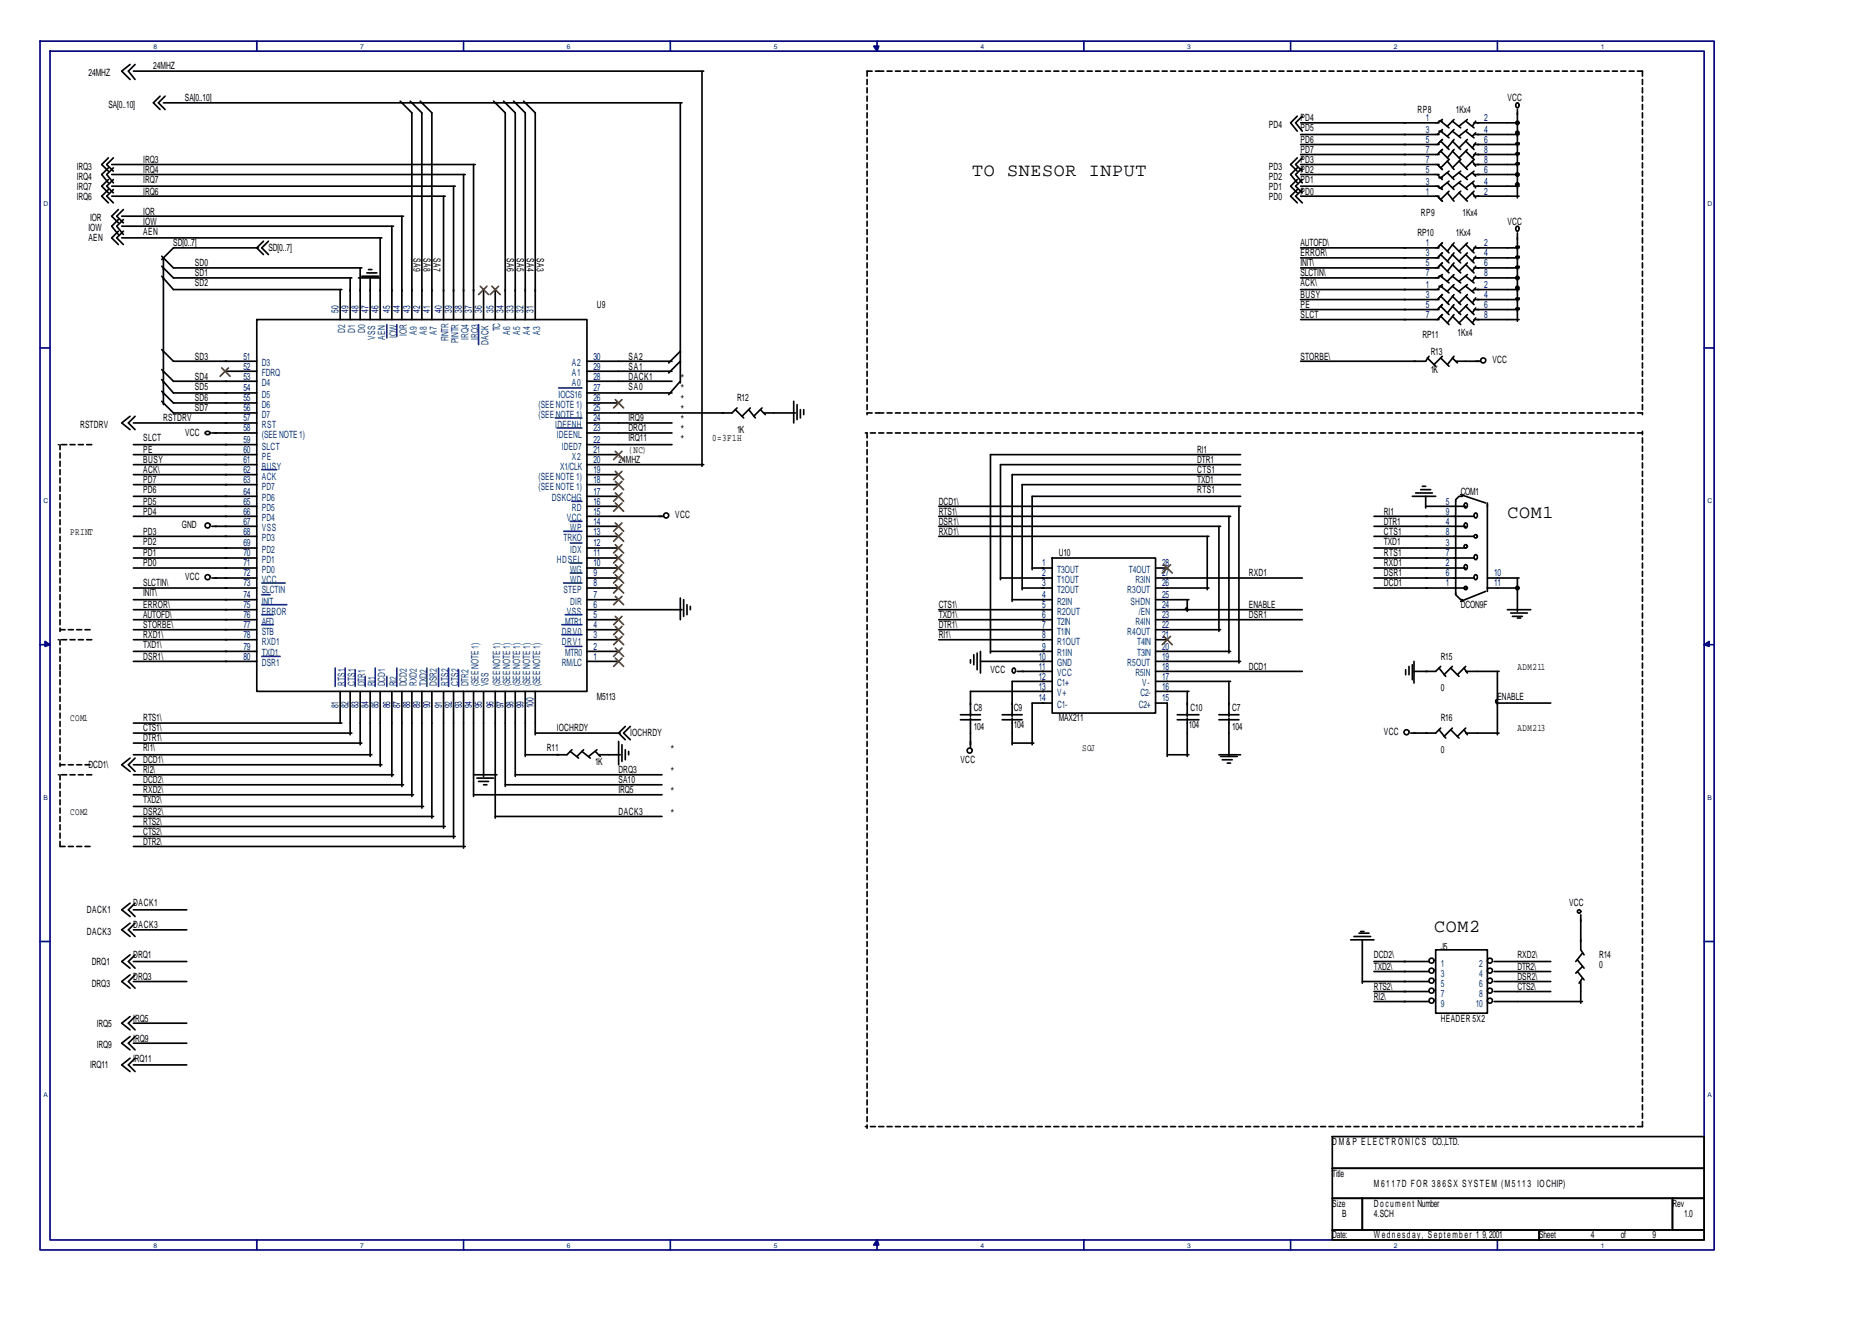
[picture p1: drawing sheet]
<svg xmlns="http://www.w3.org/2000/svg" width="297mm" height="210mm" viewBox="0 0 297 210" stroke-linecap="round" stroke-linejoin="round" font-family="sans-serif">
<g fill="none" stroke="#000080" stroke-width=".26">
<path d="M6.3 6.5h265.7v191.8h-265.7zM7.9 8.1h262.5v188.7h-262.5zM40.7 6.5v1.6M73.6 6.5v1.6M106.4 6.5v1.6M139.2 6.5v1.6M172 6.5v1.6M204.8 6.5v1.6M237.6 6.5v1.6M6.3 55.2h1.6M270.4 55.2h1.6M6.3 102.3h1.6"/>
<path d="M270.4 102.3h1.6M6.3 149.4h1.6M270.4 149.4h1.6M40.7 196.8v1.5M73.6 196.8v1.5M106.4 196.8v1.5M139.2 196.8v1.5M172 196.8v1.5M204.8 196.8v1.5M237.6 196.8v1.5"/>
</g>
<g fill="#000080" stroke="#000080" stroke-width=".26">
<path d="M138.6 7.3h.8l-.2 .8z" fill-rule="evenodd"/>
<path d="M139.2 196.8l.2 .8h-.8z" fill-rule="evenodd"/>
<path d="M7.1 101.8l.8 .5-.8 .3z" fill-rule="evenodd"/>
<path d="M270.4 102.3l.8-.5v.8z" fill-rule="evenodd"/>
</g>
<g fill="none" stroke="#000" stroke-width=".26" stroke-dasharray=".8 .5">
<path d="M137.6 11.3v54.5M137.6 11.3h1.8M260.6 11.3h-121.7M260.6 11.3v54.5M9.5 70.6v29.6M14.6 70.6h-5.3M137.6 65.5h1.8M137.6 68.7v110.3M260.6 65.5h-121.7M260.6 68.7h-123.3M9.5 99.9h5.3M9.5 106.5v15.1"/>
<path d="M9.5 101.5v5.3M14.6 101.5h-5.3M9.5 121.4h5.3M9.5 122.9v11.7M9.5 134.3h5.3M14.6 122.9h-5.3M260.6 178.8h-123.3M260.6 178.8v-110.4"/>
</g>
<g fill="none" stroke="#000" stroke-width=".26">
<path d="M20.6 10.2l-1.3 1.1 1.3 1.3M21.2 11.3h90.5M21.4 10.2l-1 1.1 1 1.3M25.4 15.3l-1.1 1 1.1 1.1M25.9 16.3h82.3M26.2 15.3l-1.1 1 1.1 1.1M63.5 16.1l1.9 1.8v32.8M65.1 16.1l1.8 1.8v32.8M66.7 16.1l1.8 1.8v32.8M78.3 16.1l1.9 1.8v32.8M79.9 16.1l1.9 1.8v32.8M81.5 16.1l1.8 1.8v32.8"/>
<path d="M83.1 16.1l1.8 1.8v32.8M107.9 16.3v44.5M111.4 11.3v62.7M205.8 18.4l-1 1.1 1 1.3M206.4 19.5h21.9M206.6 18.4l-1 1.1 1 1.3M228.3 19.2h.6M228.6 19.2l1.3 1.1M228.9 19l-.8 .5M230.5 19.2l1.3 1.1M230.7 19l-1 1M232.6 19.2l1.3 1.1"/>
<path d="M232.8 19l-1.3 1M233.9 19.5h7.1M234.2 19.2l-.6 .8M240.8 17.4v14M241 16.6a.26 .26 0 0 0-.4-.2 .46 .46 0 0 0 .2 .7h.1l.1-.4M17.2 25l-1.1 1.1 1.1 1.1M17.2 26.6l-1.1 1.1 1.1 1.3M17.2 30.1l-1.1 1 1.1 1.1M17.2 28.5l-1.1 1 1.1 1.1M17.7 31.1h52.9M17.7 29.5h54.5M17.7 27.7h56.1"/>
<path d="M17.7 26.1h57.7M18 25l-1.1 1.1 1.1 1.1M18 26.6l-1.1 1.1 1.1 1.3M18 30.1l-1.1 1 1.1 1.1M18 28.5l-1.1 1 1.1 1.1M18.8 36.7l-1.1 1 1.1 1.1M18.8 33.2l-1.1 1.1 1.1 1.1M18.8 34.8l-1.1 1.1 1.1 1.3M19.3 34.3h44.7M19.3 35.9h43.1M19.3 37.7h41.3M19.6 36.7l-1.1 1 1.1 1.1"/>
<path d="M19.6 33.2l-1.1 1.1 1.1 1.1M19.6 34.8l-1.1 1.1 1.1 1.3M41 39.3h-13.5l-1.8 1.9M41.8 38.3l-1.1 1 1.1 1.1M42.6 38.3l-1.1 1 1.1 1.1M60.3 37.7v13M62.2 35.9v14.8M63.8 34.3v16.4M70.4 31.1v19.6M72 29.5v21.2M73.6 27.7v23M75.1 26.1v24.6"/>
<path d="M205.8 30.1l-1 1 1 1.1M205.8 28.5l-1 1 1 1.1M205.8 26.6l-1 1.1 1 1.3M205.8 25l-1 1.1 1 1.1M206.4 21.3h21.9M206.4 22.9h21.9M206.4 24.5h21.9M206.4 31.1h21.9M206.4 29.5h21.9M206.4 27.7h21.9M206.4 26.1h21.9M206.4 39.3h21.9"/>
<path d="M206.6 30.1l-1 1 1 1.1M206.6 28.5l-1 1 1 1.1M206.6 26.6l-1 1.1 1 1.3M206.6 25l-1 1.1 1 1.1M228.1 31.1l.8 .8M228.1 26.1l.8 .8M228.1 29.5l.8 .6M228.1 27.7l.8 .8M228.3 20.8h.6M228.3 29.8h.6M228.3 28.2h.6M228.6 20.8l1.3 1.1"/>
<path d="M228.6 24l1.3 1.3-1.3 1.3M228.6 22.4l1.3 1.3M228.6 38.8l1.3 1.3M228.9 22.1l-.8 .8M228.9 23.7l-.8 .8M228.9 20.5l-.8 .8M228.9 38.5l-.8 .8M229.7 30.6l1 1.3M229.7 29l1 1.1M229.7 27.4l1 1.1M229.7 25.6l1 1.3M229.9 30.3l-1.3 1.4"/>
<path d="M229.9 28.8l-1.3 1M229.9 27.2l-1.3 1M230.5 20.8l1.3 1.1M230.5 22.4l1.3 1.3M230.5 24l1.3 1.3-1.3 1.3M230.5 38.8l1.3 1.3M230.7 20.5l-1 1.1M230.7 22.1l-1 1.4M230.7 23.7l-1 1.3M230.7 38.5l-1 1.4M231.5 30.6l1.3 1.3M231.5 29l1.3 1.1"/>
<path d="M231.5 27.4l1.3 1.1M231.5 25.6l1.3 1.3M231.8 30.3l-1.3 1.4M231.8 28.8l-1.3 1M231.8 27.2l-1.3 1M232.6 20.8l1.3 1.1M232.6 22.4l1.3 1.3M232.6 24l1.3 1.3-1.3 1.3M232.6 38.8l1.3 1.3M232.8 20.5l-1.3 1.1M232.8 22.1l-1.3 1.4M232.8 23.7l-1.3 1.3"/>
<path d="M232.8 38.5l-1.3 1.4M233.6 27.4l.6 .6M233.6 30.6l.6 .8M233.6 29l.6 .8M233.6 25.6l.6 .8M233.9 21.3h7.1M233.9 22.9h7.1M233.9 24.5h7.1M233.9 31.1h7.1M233.9 30.3l-1.3 1.4M233.9 29.5h7.1M233.9 28.8l-1.3 1"/>
<path d="M233.9 27.7h7.1M233.9 27.2l-1.3 1M233.9 26.1h7.1M233.9 39.3h7.1M234.2 21.1l-.6 .5M234.2 22.7l-.6 .8M234.2 24.3l-.6 .7M234.2 39.1l-.6 .8M240.8 37v14M241 36.2a.26 .26 0 0 0-.4-.3 .46 .46 0 0 0 .2 .8l.1-.1 .1-.3M25.7 42.2l1.8 1.9h28.3M25.7 55.5l1.8 1.8h13.2"/>
<path d="M25.7 43.8l1.8 2.1h26.7M25.7 58.6l1.8 1.9h13.2M25.7 40.7l1.8 1.8h29.9M25.9 40.9v23.3M35.7 58.9h5M40.7 50.7h52.4v59h-52.4zM54 45.9v4.8M55.6 44.1v6.6M56.9 44.1h3.4M57.1 42.5v8.2M57.4 43.8h2.7M58.2 43.3h1.6"/>
<path d="M58.5 42.8h.5M58.7 44.1v6.6M76.7 45.9v4.8M78.6 45.9v4.8M93.1 57.3h13.5M93.1 58.9h13.5M107.9 57.3l-1.8 1.9M107.9 55.7l-1.8 1.9M206.4 44.1h21.9M206.4 45.9h21.9M206.4 47.5h21.9M206.4 49.1h21.9"/>
<path d="M206.4 50.7h21.9M206.4 40.9h21.9M206.4 42.5h21.9M226.5 56.8l1.3 1.3M226.7 56.5l-.5 .8h-19.8M228.3 43.8h.6M228.3 45.4h.6M228.6 45.4l1.3 1.1M228.6 47l1.3 1.3M228.6 48.6l1.3 1.3M228.6 50.2l1.3 1.3M228.6 56.8l1.3 1.3"/>
<path d="M228.6 40.4l1.3 1.3M228.6 42l1.3 1.3M228.6 43.8l1.3 1.1M228.9 46.7l-.8 .8M228.9 48.3l-.8 .8M228.9 49.9l-.8 .8M228.9 45.2l-.8 .7M228.9 56.5l-1.4 1.4M228.9 40.1l-.8 .8M228.9 41.7l-.8 .8M228.9 43.6l-.8 .5M230.5 45.4l1.3 1.1"/>
<path d="M230.5 47l1.3 1.3M230.5 48.6l1.3 1.3M230.5 50.2l1.3 1.3M230.5 56.8l.7 .8M230.5 40.4l1.3 1.3M230.5 42l1.3 1.3M230.5 43.8l1.3 1.1M230.7 45.2l-1 1M230.7 46.7l-1 1.4M230.7 48.3l-1 1.4M230.7 49.9l-1 1.3M230.7 56.5l-1 1.4"/>
<path d="M230.7 40.1l-1 1.4M230.7 41.7l-1 1.3M230.7 43.6l-1 1M231 57.3h3.9M232.6 45.4l1.3 1.1M232.6 47l1.3 1.3M232.6 48.6l1.3 1.3M232.6 50.2l1.3 1.3M232.6 40.4l1.3 1.3M232.6 42l1.3 1.3M232.6 43.8l1.3 1.1M232.8 45.2l-1.3 1"/>
<path d="M232.8 46.7l-1.3 1.4M232.8 48.3l-1.3 1.4M232.8 49.9l-1.3 1.3M232.8 40.1l-1.3 1.4M232.8 41.7l-1.3 1.3M232.8 43.6l-1.3 1M233.9 44.1h7.1M233.9 45.9h7.1M233.9 47.5h7.1M233.9 49.1h7.1M233.9 50.7h7.1M233.9 40.9h7.1"/>
<path d="M233.9 42.5h7.1M234.2 45.7l-.6 .5M234.2 47.3l-.6 .8M234.2 48.9l-.6 .8M234.2 50.4l-.6 .8M234.2 40.7l-.6 .8M234.2 42.2l-.6 .8M234.2 43.8l-.6 .8M235.7 57.1a.4 .4 0 0 0-.5-.3 .4 .4 0 0 0-.1 .6 .4 .4 0 0 0 .6 0v-.2M20.6 66.1l-1.3 1 1.3 1.1M21.2 78.8h19.5M21.2 76.9h19.5"/>
<path d="M21.2 75.3h19.5M21.2 73.7h19.5M21.2 72.1h19.5M21.2 70.6h19.5M21.2 67.1h19.5M21.4 66.1l-1 1 1 1.1M25.7 63.7l1.8 1.8h13.2M25.7 62.1l1.8 1.8h13.2M25.7 60.2l1.8 2.2h13.2M32.6 68.6a.46 .46 0 0 1 .7 .1 .38 .38 0 0 1-.4 .3 .38 .38 0 0 1-.3-.4zM33.6 68.7h7.1M93.1 78.8h5.1"/>
<path d="M93.1 68.7h13.5M93.1 76.9h5.1M93.1 75.3h5.1M93.1 73.7h18.6M93.1 72.1h5.1M93.1 70.6h13.5M93.1 67.1h13.5M93.1 63.9h5.1M93.1 62.4h13.5M93.1 60.5h13.5M107.9 60.5l-1.8 2.1M116.7 65l1.3 1.3"/>
<path d="M116.9 64.7l-.7 .8h-23.1M118.8 65l1.1 1.3M119.1 64.7l-1.4 1.4M120.6 65l.8 .8M120.9 64.7l-1.3 1.4M121.2 65.5h5M125.9 63.7v3.4M126.5 64.2v2.4M127 65v1.3M127.5 65v.8M196.8 78.8h-33v11.6M196.8 76.9h-34.6v16.7"/>
<path d="M196.8 75.3h-36.2v20.1M196.8 73.7h-38.1v18.3M196.8 72.1h-39.6v31.5M224.1 78.8h3.7M224.6 78.2h2.7M225.4 77.7h1.6M225.7 77.2h.5M226.2 78.8v1.8M231.8 78.5l3.9 1.3M232 78.8h-.5l-.5 .5v15.1M236 79.8v.5M21.2 96.7h19.5"/>
<path d="M21.2 81.9h19.5M21.2 90.1h19.5M21.2 93.3h19.5M21.2 95.2h19.5M21.2 98.3h19.5M21.2 99.9h19.5M21.2 88.5h19.5M21.2 87h19.5M21.2 85.1h19.5M21.2 80.3h19.5M33.3 91.5a.4 .4 0 0 0-.5-.3 .4 .4 0 0 0-.1 .6 .4 .4 0 0 0 .6 0v-.2M33.3 83.3a.4 .4 0 0 0-.5-.3 .4 .4 0 0 0-.1 .6 .4 .4 0 0 0 .6 0v-.2"/>
<path d="M33.6 91.7h7.1M33.6 83.5h7.1M93.1 96.7h15.1M93.1 91.7h5.1M93.1 83.5h5.1M93.1 81.9h12.2M93.1 90.1h5.1M93.1 93.3h5.1M93.1 95.2h5.1M93.1 98.3h5.1M93.1 99.9h5.1M93.1 88.5h5.1"/>
<path d="M93.1 87h5.1M93.1 85.1h5.1M93.1 80.3h5.1M106.1 81.7a.4 .4 0 0 0-.6-.3 .4 .4 0 0 0-.1 .6 .4 .4 0 0 0 .6 0l.1-.2M107.9 94.9v3.4M108.5 95.2v2.6M109 96v1.5M109.5 96.2v.5M149 96.7h18M149 83.5h44.7M149 81.9h46.3M149 98.3h18"/>
<path d="M149 99.9h18M149 85.1h42.8M149 80.3h47.8M158.7 91.7h8.3M160.6 95.2h6.4M162.2 93.3h4.8M163.8 90.1h3.2M167 88.5h16.4v24.7h-16.4zM183.4 96.7h23.2M183.4 91.7h23.2M183.4 90.1h1.8M183.4 93.3h8.4"/>
<path d="M183.4 95.2h5.2M183.4 98.3h23.2M183.4 99.9h10.3M188.4 95.2v1.8M191.6 85.1v8.5M193.4 83.5v16.7M195 81.9v21.7M196.6 80.3v24.9M218 91.7h15.9M218 83.5h14.6M218 81.9h15.9M218 90.1h14.6"/>
<path d="M218 93.3h14.6M218 88.5h15.9M218 87h14.6M218 85.1h15.9M226.2 80.3h6.4M231 94.1v.3l.8 .8h.2M232.8 80.1a.26 .26 0 0 0-.4-.2 .46 .46 0 0 0 .2 .7h.1l.1-.4M232.8 83.3a.26 .26 0 0 0-.4-.3 .46 .46 0 0 0 .2 .8l.1-.1 .1-.3M232.8 89.9a.26 .26 0 0 0-.4-.2 .46 .46 0 0 0 .2 .7l.1-.1 .1-.3M234.4 91.5a.26 .26 0 0 0-.4-.3 .46 .46 0 0 0 .2 .8l.1-.1 .1-.3M234.4 88.3a.26 .26 0 0 0-.4-.2 .46 .46 0 0 0 .2 .7h.1l.1-.4M234.4 81.7a.26 .26 0 0 0-.4-.2 .46 .46 0 0 0 .2 .7l.1-.1 .1-.3"/>
<path d="M235.7 93.8l-3.9 1.6M236 93.3v.5M236 91.7h5M236 93.3h5M236 80.1v13.2M239.2 96.7h3.7M239.7 97.3h2.7M240 97.8h1.6M240.8 98.1h.5M240.8 91.7v5.3M21.2 119.8h37.8M21.2 116.3h34.6"/>
<path d="M21.2 101.5h19.5M21.2 103.4h19.5M21.2 105h19.5M21.2 114.7h33M21.2 117.9h36.2M54 109.7v5M55.6 109.7v6.9M57.1 109.7v8.5M58.7 109.7v10.3M60.3 109.7v11.9M62.2 109.7v13.5M63.8 109.7v15.1"/>
<path d="M65.4 109.7v16.7M66.9 109.7v18.5M68.5 109.7v20.1M70.4 109.7v21.7M72 109.7v23.3M73.6 109.7v24.9M75.1 109.7v16.7M76.7 109.7v13.5M78.6 109.7v20.1M80.2 109.7v15.1M81.8 109.7v13.5M83.3 109.7v10.3"/>
<path d="M84.9 116.3h13.5M84.9 109.7v6.9M90.5 119.2l1.3 1.1M90.8 119l-.8 .8h-6.7M92.3 119.2l1.4 1.1M92.6 119l-1.1 1M93.1 101.5h5.1M93.1 103.4h5.1M93.1 105h5.1M94.5 119.2l.7 .8M94.7 119l-1.3 1M95 119.8h3.4"/>
<path d="M98.2 117.7v3.7M98.7 118.2v2.6M99.2 115.3l-1 1 1 1.1M99.2 119v1.6M99.7 119.2v.6M100 115.3l-1 1 1 1.1M149 101.5h18M152.4 114.2h3.2M152.4 113.4h3.2M154 104.7v.5M154 113.9v4.8M154.3 119a.4 .4 0 0 0-.6-.3 .4 .4 0 0 0-.1 .7 .4 .4 0 0 0 .6-.1l.1-.2"/>
<path d="M154.5 103.9v1.6M155 103.6v2.7M155.6 103.4v3.4M155.6 105h11.4M157.2 103.4h9.8M159 114.2h3.2M159 113.4h3.2M160.6 113.9v4.3M160.6 117.9h3.4M161.1 106.3a.26 .26 0 0 0-.4-.2 .46 .46 0 0 0 .2 .7l.1-.1 .1-.3M161.4 106.5h5.6M167 109.7h-13v4"/>
<path d="M167 108.1h-6.4v5.6M167 111.6h-3.2v6.6M183.4 106.5h23.2M183.4 101.5h1.8M183.4 103.4h11.9M183.4 105h13.4M183.4 108.1h11.9M183.4 109.7h5.2M183.4 111.6h1.8v8.4M185.2 119.8h3.4M186.8 114.2h3.4M186.8 113.4h3.4"/>
<path d="M188.4 109.7v4M188.4 113.9v6.1M193.4 119.8h3.4M193.4 114.2h3.2M193.4 113.4h3.2M195 108.1v5.6M195 113.9v6.1M223 106.3v.8M223.6 116.1a.4 .4 0 0 0-.6-.3 .4 .4 0 0 0-.1 .6 .4 .4 0 0 0 .6 0l.1-.2M223.6 105.7v1.4M224.1 105.5v2.4M224.4 105v3.4"/>
<path d="M228.3 106l1.1 1.3M228.3 115.8l1.1 1.3M228.6 105.7l-.8 .8h-3.4M228.6 115.5l-.8 .8h-4M230.2 106l1.3 1.3M230.2 115.8l1.3 1.3M230.5 105.7l-1.4 1.4M230.5 115.5l-1.4 1.4M232.3 106l.5 .8M232.3 115.8l.5 .8M232.6 106.5h5.3M232.6 116.3h5.3"/>
<path d="M232.6 105.7l-1.4 1.4M232.6 115.5l-1.4 1.4M237.6 111.6h8.5M237.6 106.5v10.1M20.6 120.3l-1.3 1.1 1.3 1M21.2 122.9h41.2M21.2 124.5h42.8M21.2 121.4h39.4M21.2 126.1h44.4M21.2 128h46M21.2 129.6h47.6M21.2 131.1h49.4"/>
<path d="M21.2 132.7h51M21.2 134.3h52.6M21.4 120.3l-1 1.1 1 1M75.1 122.9h3.7M75.1 126.1h29.9M75.7 123.5h2.6M75.9 124h1.6M76.7 124.5h.6M78.6 129.6h26.4M80.2 124.5h24.8M81.8 122.9h23.2M193.7 120h2.6"/>
<path d="M193.9 120.6h1.6M194.7 121.1h.6M20.6 143.3l-1.3 1.1 1.3 1M20.6 146.5l-1.3 1 1.3 1.1M20.6 151.5l-1.3 1.1 1.3 1M20.6 154.7l-1.3 1.1 1.3 1M21.2 152.6h8.4M21.2 155.8h8.4M21.2 144.4h8.4M21.2 147.5h8.4M21.4 143.3l-1 1.1 1 1M21.4 146.5l-1 1 1 1.1"/>
<path d="M21.4 151.5l-1 1.1 1 1M21.4 154.7l-1 1.1 1 1M214.3 149.1h3.7M214.8 148.6h2.7M215.6 148.1h1.6M215.9 147.8h.5M216.2 155.8h10.5M216.2 149.1v6.9M218 152.6h8.7M218 154.2h8.7M218 157.3h8.7M218 158.9h8.7"/>
<path d="M227.5 152.3a.4 .4 0 0 0-.5-.2 .4 .4 0 0 0-.1 .6 .4 .4 0 0 0 .6-.1v-.2M227.5 153.9a.4 .4 0 0 0-.5-.2 .4 .4 0 0 0-.1 .6 .4 .4 0 0 0 .6-.1v-.2M227.5 155.5a.4 .4 0 0 0-.5-.3 .4 .4 0 0 0-.1 .7 .4 .4 0 0 0 .6-.1v-.2M227.5 157.1a.4 .4 0 0 0-.5-.3 .4 .4 0 0 0-.1 .7 .4 .4 0 0 0 .6-.1v-.2M227.5 158.7a.4 .4 0 0 0-.5-.3 .4 .4 0 0 0-.1 .6 .4 .4 0 0 0 .6 0v-.2M227.8 150.7h8.2v10.1h-8.2zM236.8 152.3a.4 .4 0 0 0-.6-.2 .4 .4 0 0 0-.1 .6 .4 .4 0 0 0 .6-.1l.1-.2M236.8 153.9a.4 .4 0 0 0-.6-.2 .4 .4 0 0 0-.1 .6 .4 .4 0 0 0 .6-.1l.1-.2M236.8 155.5a.4 .4 0 0 0-.6-.3 .4 .4 0 0 0-.1 .7 .4 .4 0 0 0 .6-.1l.1-.2M236.8 157.1a.4 .4 0 0 0-.6-.3 .4 .4 0 0 0-.1 .7 .4 .4 0 0 0 .6-.1l.1-.2M236.8 158.7a.4 .4 0 0 0-.6-.3 .4 .4 0 0 0-.1 .6 .4 .4 0 0 0 .6 0l.1-.2M237.1 152.6h9"/>
<path d="M237.1 154.2h9M237.1 155.8h9M237.1 157.3h9M237.1 158.9h14M250.3 152.3l1.1 1.3M250.3 154.2l1.1 1.3M250.8 145.2v5.5l.6 .8M250.8 155.8v3.4M251.1 151.3l-1.1 1.3M251.1 153.4l-1.1 1M251.1 155.2l-.5 .8M20.6 161.3l-1.3 1.1 1.3 1"/>
<path d="M20.6 164.5l-1.3 1 1.3 1.1M20.6 167.9l-1.3 1.1 1.3 1M21.2 162.4h8.4M21.2 165.5h8.4M21.2 169h8.4M21.4 161.3l-1 1.1 1 1M21.4 164.5l-1 1 1 1.1M21.4 167.9l-1 1.1 1 1M211.4 180.4h59v5h-59zM211.4 185.4h59v4.7h-59zM211.4 190.1h4.8v5.1h-4.8zM211.4 195.2h32.8v1.6h-32.8z"/>
<path d="M216.2 190.1h49.2v5.1h-49.2zM244.2 195.2h26.2v1.6h-26.2zM265.4 190.1h5v5.1h-5z"/>
<circle cx="232.6" cy="93.3" r=".26"/>
<circle cx="232.6" cy="86.7" r=".26"/>
<circle cx="234.2" cy="85.1" r=".26"/>
<circle cx="250.6" cy="144.6" r=".26"/>
</g>
<g fill="none" stroke="#804000" stroke-width=".26">
<path d="M35.2 58.4l1.3 1.3M36.2 58.4l-1.3 1.3M76.2 45.4l1.3 1.3M77.3 45.4l-1.4 1.3M78.1 45.4l1.3 1.3M79.1 45.4l-1.3 1.3M97.6 79.8l1.4 1.3M97.6 78.2l1.4 1.4M97.6 76.4l1.4 1.3M97.6 74.8l1.4 1.3M97.6 71.6l1.4 1.3M97.6 63.4l1.4 1.3"/>
<path d="M98.7 79.8l-1.3 1.3M98.7 78.2l-1.3 1.4M98.7 76.4l-1.3 1.3M98.7 74.8l-1.3 1.3M98.7 71.6l-1.3 1.3M98.7 63.4l-1.3 1.3M97.6 99.4l1.4 1.3M97.6 97.8l1.4 1.3M97.6 94.6l1.4 1.4M97.6 92.8l1.4 1.3M97.6 91.2l1.4 1.3M97.6 89.6l1.4 1.3"/>
<path d="M97.6 88l1.4 1.3M97.6 86.4l1.4 1.4M97.6 84.6l1.4 1.3M97.6 83l1.4 1.3M98.7 99.4l-1.3 1.3M98.7 97.8l-1.3 1.3M98.7 94.6l-1.3 1.4M98.7 92.8l-1.3 1.3M98.7 91.2l-1.3 1.3M98.7 89.6l-1.3 1.3M98.7 88l-1.3 1.3M98.7 86.4l-1.3 1.4"/>
<path d="M98.7 84.6l-1.3 1.3M98.7 83l-1.3 1.3M184.7 89.6l1.3 1.3M185.7 89.6l-1.3 1.3M97.6 104.4l1.4 1.3M97.6 102.8l1.4 1.4M97.6 101l1.4 1.3M98.7 104.4l-1.3 1.3M98.7 102.8l-1.3 1.4M98.7 101l-1.3 1.3M184.7 101l1.3 1.3M185.7 101l-1.3 1.3"/>
</g>
<g fill="none" stroke="#004080" stroke-width=".26">
<path d="M61.4 51.5v2.1M63 51.5v1.9M75.9 51.5v3.2M41.5 74.5h2.4M88.1 66.3h4.2M88.4 67.9h3.9M88.6 61.6h3.7M90.8 79.6h1.5M41.5 99.1h1.9M41.5 97.5h1.9M41.5 92.5h3.7M41.5 94.4h1.4"/>
<path d="M41.5 96h4M89.2 99.1h3.1M89.4 92.5h2.9M89.4 84.3h2.9M89.7 97.5h2.6M90.5 90.9h1.8M90.5 89.3h1.8M90.5 86.2h1.8M90.5 82.7h1.8M41.5 104.2h2.9M53.2 106v2.9M54.8 106v2.9"/>
<path d="M56.4 106.3v2.6M57.9 107.3v1.6M59.5 106v2.9M61.4 107.3v1.6M63 106v2.9M67.7 106v2.9M69.6 106v2.9M71.2 106v2.9M72.8 106.3v2.6M89.2 100.7h3.1M89.7 102.6h2.6"/>
</g>
<g fill="#000" stroke="#000" stroke-width=".26">
<path d="M240.6 22.7h.4v.1a.33 .33 0 0 1-.5 0zM240.6 24.3h.4v.1a.33 .33 0 0 1-.5 0zM240.6 25.9l.4-.1v.2a.33 .33 0 0 1-.5 0zM240.6 39.1h.4v.1a.33 .33 0 0 1-.5 0zM240.6 40.7h.4v.1a.33 .33 0 0 1-.5 0zM240.6 42.3l.4-.1v.2a.33 .33 0 0 1-.5 0zM240.6 47.3h.4v.1a.33 .33 0 0 1-.5 0zM240.6 48.9h.4v.1a.33 .33 0 0 1-.5 0zM188.2 96.5h.2l-.1 .2h-.1zM237.4 111.1l.1-.1a.33 .33 0 0 1 0 .6z"/>
<circle cx="240.8" cy="19.5" r=".26"/>
<circle cx="240.8" cy="27.7" r=".26"/>
<circle cx="240.8" cy="29.3" r=".26"/>
<circle cx="240.8" cy="21.1" r=".26"/>
<circle cx="240.8" cy="44.1" r=".26"/>
<circle cx="240.8" cy="45.7" r=".26"/>
<circle cx="240.8" cy="93.3" r=".26"/>
</g>
<g font-size="2.9">
<text x="154.3" y="28">TO SNESOR INPUT</text>
<text x="239.2" y="82.2">COM1</text>
<text x="227.5" y="147.8">COM2</text>
</g>
<g font-size="1.6">
<text x="24.3" y="11">24MHZ</text>
<text x="14" y="12.1">24MHZ</text>
<text x="17.2" y="17.1">SA[0..10]</text>
<text x="29.4" y="16.1">SA[0..10]</text>
<text x="224.9" y="17.9">RP8</text>
<text x="231" y="17.9">1Kx4</text>
<text x="239.2" y="16.1">VCC</text>
<text x="201.3" y="20.3">PD4</text>
<text x="206.4" y="19.2">PD4</text>
<text x="206.4" y="20.8">PD5</text>
<text x="206.4" y="22.7">PD6</text>
<text x="12.2" y="26.9">IRQ3</text>
<text x="12.2" y="28.5">IRQ4</text>
<text x="22.7" y="25.8">IRQ3</text>
<text x="22.7" y="27.4">IRQ4</text>
<text x="22.7" y="29">IRQ7</text>
<text x="201.3" y="28.5">PD2</text>
<text x="201.3" y="26.9">PD3</text>
<text x="206.4" y="24.3">PD7</text>
<text x="206.4" y="25.8">PD3</text>
<text x="206.4" y="27.4">PD2</text>
<text x="206.4" y="29">PD1</text>
<text x="12.2" y="31.7">IRQ6</text>
<text x="12.2" y="30.1">IRQ7</text>
<text x="14.3" y="35.1">IOR</text>
<text x="22.7" y="30.9">IRQ6</text>
<text x="22.7" y="34">IOR</text>
<text x="22.7" y="35.6">IOW</text>
<text x="201.3" y="31.7">PD0</text>
<text x="201.3" y="30.1">PD1</text>
<text x="206.4" y="30.9">PD0</text>
<text x="225.4" y="34.3">RP9</text>
<text x="232" y="34.3">1Kx4</text>
<text x="239.2" y="35.6">VCC</text>
<text x="14" y="38.3">AEN</text>
<text x="14" y="36.7">IOW</text>
<text x="22.7" y="37.2">AEN</text>
<text x="27.5" y="39.1">SD[0..7]</text>
<text x="42.6" y="39.9">SD[0..7]</text>
<text x="65.6" y="40.9" transform="rotate(90 65.6 40.9)">SA9</text>
<text x="67.2" y="40.9" transform="rotate(90 67.2 40.9)">SA8</text>
<text x="68.8" y="40.9" transform="rotate(90 68.8 40.9)">SA7</text>
<text x="80.4" y="40.9" transform="rotate(90 80.4 40.9)">SA6</text>
<text x="82" y="40.9" transform="rotate(90 82 40.9)">SA5</text>
<text x="83.6" y="40.9" transform="rotate(90 83.6 40.9)">SA4</text>
<text x="85.2" y="40.9" transform="rotate(90 85.2 40.9)">SA3</text>
<text x="206.4" y="39.1">AUTOFD\</text>
<text x="206.4" y="40.7">ERROR\</text>
<text x="224.9" y="37.5">RP10</text>
<text x="231" y="37.5">1Kx4</text>
<text x="30.9" y="42.2">SD0</text>
<text x="30.9" y="43.8">SD1</text>
<text x="30.9" y="45.4">SD2</text>
<text x="206.4" y="42.2">INIT\</text>
<text x="206.4" y="43.8">SLCTIN\</text>
<text x="206.4" y="45.4">ACK\</text>
<text x="206.4" y="47.3">BUSY</text>
<text x="94.7" y="48.9">U9</text>
<text x="206.4" y="48.9">PE</text>
<text x="206.4" y="50.4">SLCT</text>
<text x="225.7" y="53.6">RP11</text>
<text x="231.2" y="53.4">1Kx4</text>
<text x="30.9" y="57.1">SD3</text>
<text x="99.7" y="57.1">SA2</text>
<text x="99.7" y="58.6">SA1</text>
<text x="206.4" y="57.1">STORBE\</text>
<text x="227" y="56.3">R13</text>
<text x="227" y="59.2">1K</text>
<text x="236.8" y="57.6">VCC</text>
<text x="30.9" y="60.2">SD4</text>
<text x="30.9" y="61.8">SD5</text>
<text x="30.9" y="63.7">SD6</text>
<text x="30.9" y="65.3">SD7</text>
<text x="99.7" y="60.2">DACK1</text>
<text x="99.7" y="61.8">SA0</text>
<text x="107.9" y="63.7">*</text>
<text x="107.9" y="65.3">*</text>
<text x="107.9" y="61.8">*</text>
<text x="107.9" y="60.2">*</text>
<text x="116.9" y="63.7">R12</text>
<text x="12.7" y="67.9">RSTDRV</text>
<text x="22.7" y="70">SLCT</text>
<text x="22.7" y="71.9">PE</text>
<text x="25.9" y="66.9">RSTDRV</text>
<text x="29.4" y="69.2">VCC</text>
<text x="99.7" y="66.9">IRQ9</text>
<text x="99.7" y="68.4">DRQ1</text>
<text x="99.7" y="70">IRQ11</text>
<text x="99.7" y="71.9">(NC)</text>
<text x="107.9" y="66.9">*</text>
<text x="107.9" y="68.4">*</text>
<text x="107.9" y="70">*</text>
<text x="113" y="70">0=3F1H</text>
<text x="116.9" y="68.7">1K</text>
<text x="190" y="71.9">RI1</text>
<text x="22.7" y="75.1">ACK\</text>
<text x="22.7" y="76.6">PD7</text>
<text x="22.7" y="73.5">BUSY</text>
<text x="98.1" y="73.5">24MHZ</text>
<text x="190" y="73.5">DTR1</text>
<text x="190" y="75.1">CTS1</text>
<text x="190" y="76.6">TXD1</text>
<text x="22.7" y="78.2">PD6</text>
<text x="22.7" y="80.1">PD5</text>
<text x="22.7" y="81.7">PD4</text>
<text x="28.8" y="83.8">GND</text>
<text x="107.2" y="82.2">VCC</text>
<text x="149" y="80.1">DCD1\</text>
<text x="149" y="81.7">RTS1\</text>
<text x="149" y="83.3">DSR1\</text>
<text x="190" y="78.2">RTS1</text>
<text x="219.6" y="81.7">RI1</text>
<text x="219.6" y="83.3">DTR1</text>
<text x="231.8" y="78.5">COM1</text>
<text x="11.1" y="84.8">PRINT</text>
<text x="22.7" y="84.8">PD3</text>
<text x="22.7" y="86.4">PD2</text>
<text x="22.7" y="88.3">PD1</text>
<text x="22.7" y="89.9">PD0</text>
<text x="149" y="84.8">RXD1\</text>
<text x="168" y="88.3">U10</text>
<text x="219.6" y="84.8">CTS1</text>
<text x="219.6" y="86.4">TXD1</text>
<text x="219.6" y="88.3">RTS1</text>
<text x="219.6" y="89.9">RXD1</text>
<text x="22.7" y="93">SLCTIN\</text>
<text x="22.7" y="94.6">INIT\</text>
<text x="29.4" y="92">VCC</text>
<text x="198.2" y="91.5">RXD1</text>
<text x="219.6" y="91.5">DSR1</text>
<text x="219.6" y="93">DCD1</text>
<text x="22.7" y="96.5">ERROR\</text>
<text x="22.7" y="98.1">AUTOFD\</text>
<text x="22.7" y="99.7">STORBE\</text>
<text x="22.7" y="101.2">RXD1\</text>
<text x="149" y="96.5">CTS1\</text>
<text x="149" y="98.1">TXD1\</text>
<text x="149" y="99.7">DTR1\</text>
<text x="149" y="101.2">RI1\</text>
<text x="198.2" y="96.5">ENABLE</text>
<text x="198.2" y="98.1">DSR1</text>
<text x="231.8" y="96.5">DCON9F</text>
<text x="22.7" y="102.8">TXD1\</text>
<text x="22.7" y="104.7">DSR1\</text>
<text x="157.2" y="106.8">VCC</text>
<text x="198.2" y="106.3">DCD1</text>
<text x="228.6" y="104.7">R15</text>
<text x="240.8" y="106.3">ADM211</text>
<text x="94.7" y="111">M5113</text>
<text x="154.5" y="112.9">C8</text>
<text x="160.9" y="112.9">C9</text>
<text x="188.9" y="112.9">C10</text>
<text x="195.5" y="112.9">C7</text>
<text x="228.6" y="109.7">0</text>
<text x="237.6" y="111">ENABLE</text>
<text x="11.1" y="114.5">COM1</text>
<text x="22.7" y="114.5">RTS1\</text>
<text x="22.7" y="116.1">CTS1\</text>
<text x="22.7" y="117.7">DTR1\</text>
<text x="22.7" y="119.2">RI1\</text>
<text x="86.8" y="119.2">R11</text>
<text x="88.4" y="116.1">IOCHRDY</text>
<text x="100" y="116.9">IOCHRDY</text>
<text x="106.4" y="119.2">*</text>
<text x="154.5" y="115.8">104</text>
<text x="160.9" y="115.5">104</text>
<text x="168" y="114.5">MAX211</text>
<text x="171.7" y="119.2">SOJ</text>
<text x="188.6" y="115.5">104</text>
<text x="195.5" y="115.8">104</text>
<text x="219.6" y="116.6">VCC</text>
<text x="228.6" y="114.5">R16</text>
<text x="228.6" y="119.5">0</text>
<text x="240.8" y="116.1">ADM213</text>
<text x="14" y="121.9">DCD1\</text>
<text x="22.7" y="121.1">DCD1\</text>
<text x="22.7" y="122.7">RI2\</text>
<text x="22.7" y="124.3">DCD2\</text>
<text x="22.7" y="125.9">RXD2\</text>
<text x="94.5" y="121.4">1K</text>
<text x="98.1" y="122.7">DRQ3</text>
<text x="98.1" y="124.3">SA10</text>
<text x="98.1" y="125.9">IRQ5</text>
<text x="106.4" y="122.7">*</text>
<text x="106.4" y="125.9">*</text>
<text x="152.4" y="121.1">VCC</text>
<text x="11.1" y="129.3">COM2</text>
<text x="22.7" y="127.4">TXD2\</text>
<text x="22.7" y="129.3">DSR2\</text>
<text x="22.7" y="130.9">RTS2\</text>
<text x="98.1" y="129.3">DACK3</text>
<text x="106.4" y="129.3">*</text>
<text x="22.7" y="132.5">CTS2\</text>
<text x="22.7" y="134.1">DTR2\</text>
<text x="21.2" y="143.8">DACK1</text>
<text x="249" y="143.8">VCC</text>
<text x="13.8" y="144.9">DACK1</text>
<text x="13.8" y="148.3">DACK3</text>
<text x="21.2" y="147.3">DACK3</text>
<text x="14.6" y="153.1">DRQ1</text>
<text x="21.2" y="152">DRQ1</text>
<text x="21.2" y="155.5">DRQ3</text>
<text x="218" y="152">DCD2\</text>
<text x="218" y="153.9">TXD2\</text>
<text x="228.6" y="150.7">J5</text>
<text x="240.8" y="152">RXD2\</text>
<text x="240.8" y="153.9">DTR2\</text>
<text x="240.8" y="155.5">DSR2\</text>
<text x="253.7" y="152">R14</text>
<text x="253.7" y="153.6">0</text>
<text x="14.6" y="156.5">DRQ3</text>
<text x="218" y="157.1">RTS2\</text>
<text x="218" y="158.7">RI2\</text>
<text x="240.8" y="157.1">CTS2\</text>
<text x="15.3" y="162.9">IRQ5</text>
<text x="15.3" y="166.3">IRQ9</text>
<text x="21.2" y="162.1">IRQ5</text>
<text x="21.2" y="165.3">IRQ9</text>
<text x="228.6" y="162.1">HEADER 5X2</text>
<text x="14.3" y="169.5">IRQ11</text>
<text x="21.2" y="168.5">IRQ11</text>
<text x="211.4" y="181.7">D M &amp; P E L E C T R O N I C S CO.,LTD.</text>
<text x="211.4" y="186.7">Title</text>
<text x="211.4" y="191.5">Size</text>
<text x="218" y="188.3">M6117D FOR 386SX SYSTEM (M5113 IO CHIP)</text>
<text x="218" y="191.5">Document Number</text>
<text x="265.4" y="191.5">Rev</text>
<text x="211.4" y="196.5">Date:</text>
<text x="213" y="193.1">B</text>
<text x="218" y="193.1">4.SCH</text>
<text x="218" y="196.5">Wednesday, September 1</text>
<text x="235.2" y="196.5">9, 2001</text>
<text x="244.2" y="196.5">Sheet</text>
<text x="252.4" y="196.5">4</text>
<text x="257.2" y="196.5">of</text>
<text x="262.2" y="196.5">9</text>
<text x="267.2" y="193.1">1.0</text>
</g>
<g font-size="1.6" fill="#000080">
<text x="226.2" y="19.2">1</text>
<text x="226.2" y="21.1">3</text>
<text x="226.2" y="22.7">5</text>
<text x="235.5" y="19.2">2</text>
<text x="235.5" y="21.1">4</text>
<text x="235.5" y="22.7">6</text>
<text x="226.2" y="24.3">7</text>
<text x="226.2" y="29.3">3</text>
<text x="226.2" y="27.4">5</text>
<text x="226.2" y="25.8">7</text>
<text x="235.5" y="24.3">8</text>
<text x="235.5" y="29.3">4</text>
<text x="235.5" y="27.4">6</text>
<text x="235.5" y="25.8">8</text>
<text x="226.2" y="30.9">1</text>
<text x="235.5" y="30.9">2</text>
<text x="226.2" y="39.1">1</text>
<text x="226.2" y="40.7">3</text>
<text x="235.5" y="39.1">2</text>
<text x="235.5" y="40.7">4</text>
<text x="226.2" y="45.7">1</text>
<text x="226.2" y="47.3">3</text>
<text x="226.2" y="42.2">5</text>
<text x="226.2" y="43.8">7</text>
<text x="235.5" y="45.7">2</text>
<text x="235.5" y="47.3">4</text>
<text x="235.5" y="42.2">6</text>
<text x="235.5" y="43.8">8</text>
<text x="53.7" y="49.7" transform="rotate(-90 53.7 49.7)">50</text>
<text x="55.3" y="49.7" transform="rotate(-90 55.3 49.7)">49</text>
<text x="56.9" y="49.7" transform="rotate(-90 56.9 49.7)">48</text>
<text x="58.5" y="49.7" transform="rotate(-90 58.5 49.7)">47</text>
<text x="60.1" y="49.7" transform="rotate(-90 60.1 49.7)">46</text>
<text x="61.9" y="49.7" transform="rotate(-90 61.9 49.7)">45</text>
<text x="63.5" y="49.7" transform="rotate(-90 63.5 49.7)">44</text>
<text x="65.1" y="49.7" transform="rotate(-90 65.1 49.7)">43</text>
<text x="66.7" y="49.7" transform="rotate(-90 66.7 49.7)">42</text>
<text x="68.3" y="49.7" transform="rotate(-90 68.3 49.7)">41</text>
<text x="70.1" y="49.7" transform="rotate(-90 70.1 49.7)">40</text>
<text x="71.7" y="49.7" transform="rotate(-90 71.7 49.7)">39</text>
<text x="73.3" y="49.7" transform="rotate(-90 73.3 49.7)">38</text>
<text x="74.9" y="49.7" transform="rotate(-90 74.9 49.7)">37</text>
<text x="76.5" y="49.7" transform="rotate(-90 76.5 49.7)">36</text>
<text x="78.3" y="49.7" transform="rotate(-90 78.3 49.7)">35</text>
<text x="79.9" y="49.7" transform="rotate(-90 79.9 49.7)">34</text>
<text x="81.5" y="49.7" transform="rotate(-90 81.5 49.7)">33</text>
<text x="83.1" y="49.7" transform="rotate(-90 83.1 49.7)">32</text>
<text x="84.7" y="49.7" transform="rotate(-90 84.7 49.7)">31</text>
<text x="226.2" y="48.9">5</text>
<text x="226.2" y="50.4">7</text>
<text x="235.5" y="48.9">6</text>
<text x="235.5" y="50.4">8</text>
<text x="38.6" y="57.1">51</text>
<text x="38.6" y="58.6">52</text>
<text x="94.2" y="58.6">29</text>
<text x="94.2" y="57.1">30</text>
<text x="38.6" y="60.2">53</text>
<text x="38.6" y="62.1">54</text>
<text x="38.6" y="63.7">55</text>
<text x="38.6" y="65.3">56</text>
<text x="94.2" y="65.3">25</text>
<text x="94.2" y="63.7">26</text>
<text x="94.2" y="62.1">27</text>
<text x="94.2" y="60.2">28</text>
<text x="38.6" y="66.9">57</text>
<text x="38.6" y="68.4">58</text>
<text x="38.6" y="70.3">59</text>
<text x="38.6" y="71.9">60</text>
<text x="94.2" y="71.9">21</text>
<text x="94.2" y="70.3">22</text>
<text x="94.2" y="68.4">23</text>
<text x="94.2" y="66.9">24</text>
<text x="38.6" y="73.5">61</text>
<text x="38.6" y="75.1">62</text>
<text x="38.6" y="76.6">63</text>
<text x="94.2" y="76.6">18</text>
<text x="94.2" y="75.1">19</text>
<text x="94.2" y="73.5">20</text>
<text x="38.6" y="78.5">64</text>
<text x="38.6" y="80.1">65</text>
<text x="38.6" y="81.7">66</text>
<text x="38.6" y="83.3">67</text>
<text x="94.2" y="83.3">14</text>
<text x="94.2" y="81.7">15</text>
<text x="94.2" y="80.1">16</text>
<text x="94.2" y="78.5">17</text>
<text x="229.4" y="80.1">5</text>
<text x="229.4" y="81.7">9</text>
<text x="229.4" y="83.3">4</text>
<text x="38.6" y="84.8">68</text>
<text x="38.6" y="86.7">69</text>
<text x="38.6" y="88.3">70</text>
<text x="38.6" y="89.9">71</text>
<text x="94.2" y="89.9">10</text>
<text x="94.2" y="88.3">11</text>
<text x="94.2" y="86.7">12</text>
<text x="94.2" y="84.8">13</text>
<text x="165.4" y="89.9">1</text>
<text x="184.4" y="89.9">28</text>
<text x="229.4" y="84.8">8</text>
<text x="229.4" y="86.7">3</text>
<text x="229.4" y="88.3">7</text>
<text x="229.4" y="89.9">2</text>
<text x="38.6" y="91.5">72</text>
<text x="38.6" y="93">73</text>
<text x="38.6" y="94.9">74</text>
<text x="94.2" y="94.9">7</text>
<text x="94.2" y="93">8</text>
<text x="94.2" y="91.5">9</text>
<text x="165.4" y="91.5">2</text>
<text x="165.4" y="93">3</text>
<text x="165.4" y="94.9">4</text>
<text x="184.4" y="94.9">25</text>
<text x="184.4" y="93">26</text>
<text x="184.4" y="91.5">27</text>
<text x="229.4" y="91.5">6</text>
<text x="229.4" y="93">1</text>
<text x="237.1" y="91.5">10</text>
<text x="237.1" y="93">11</text>
<text x="38.6" y="96.5">75</text>
<text x="38.6" y="98.1">76</text>
<text x="38.6" y="99.7">77</text>
<text x="38.6" y="101.2">78</text>
<text x="94.2" y="101.2">3</text>
<text x="94.2" y="99.7">4</text>
<text x="94.2" y="98.1">5</text>
<text x="94.2" y="96.5">6</text>
<text x="165.4" y="96.5">5</text>
<text x="165.4" y="98.1">6</text>
<text x="165.4" y="99.7">7</text>
<text x="165.4" y="101.2">8</text>
<text x="184.4" y="101.2">21</text>
<text x="184.4" y="99.7">22</text>
<text x="184.4" y="98.1">23</text>
<text x="184.4" y="96.5">24</text>
<text x="38.6" y="103.1">79</text>
<text x="38.6" y="104.7">80</text>
<text x="94.2" y="104.7">1</text>
<text x="94.2" y="103.1">2</text>
<text x="164.8" y="104.7">10</text>
<text x="164.8" y="106.3">11</text>
<text x="164.8" y="107.9">12</text>
<text x="165.4" y="103.1">9</text>
<text x="184.4" y="107.9">17</text>
<text x="184.4" y="106.3">18</text>
<text x="184.4" y="104.7">19</text>
<text x="184.4" y="103.1">20</text>
<text x="53.7" y="112.4" transform="rotate(-90 53.7 112.4)">81</text>
<text x="55.3" y="112.4" transform="rotate(-90 55.3 112.4)">82</text>
<text x="56.9" y="112.4" transform="rotate(-90 56.9 112.4)">83</text>
<text x="58.5" y="112.4" transform="rotate(-90 58.5 112.4)">84</text>
<text x="60.1" y="112.4" transform="rotate(-90 60.1 112.4)">85</text>
<text x="61.9" y="112.4" transform="rotate(-90 61.9 112.4)">86</text>
<text x="63.5" y="112.4" transform="rotate(-90 63.5 112.4)">87</text>
<text x="65.1" y="112.4" transform="rotate(-90 65.1 112.4)">88</text>
<text x="66.7" y="112.4" transform="rotate(-90 66.7 112.4)">89</text>
<text x="68.3" y="112.4" transform="rotate(-90 68.3 112.4)">90</text>
<text x="70.1" y="112.4" transform="rotate(-90 70.1 112.4)">91</text>
<text x="71.7" y="112.4" transform="rotate(-90 71.7 112.4)">92</text>
<text x="73.3" y="112.4" transform="rotate(-90 73.3 112.4)">93</text>
<text x="74.9" y="112.4" transform="rotate(-90 74.9 112.4)">94</text>
<text x="76.5" y="112.4" transform="rotate(-90 76.5 112.4)">95</text>
<text x="78.3" y="112.4" transform="rotate(-90 78.3 112.4)">96</text>
<text x="79.9" y="112.4" transform="rotate(-90 79.9 112.4)">97</text>
<text x="81.5" y="112.4" transform="rotate(-90 81.5 112.4)">98</text>
<text x="83.1" y="112.4" transform="rotate(-90 83.1 112.4)">99</text>
<text x="84.7" y="112.4" transform="rotate(-90 84.7 112.4)">100</text>
<text x="164.8" y="109.4">13</text>
<text x="164.8" y="111.3">14</text>
<text x="184.4" y="111.3">15</text>
<text x="184.4" y="109.4">16</text>
</g>
<g font-size="1.6" fill="#004080">
<text x="54.8" y="52.8" transform="rotate(-90 54.8 52.8)">D2</text>
<text x="56.4" y="52.8" transform="rotate(-90 56.4 52.8)">D1</text>
<text x="57.9" y="52.8" transform="rotate(-90 57.9 52.8)">D0</text>
<text x="59.5" y="53.9" transform="rotate(-90 59.5 53.9)">VSS</text>
<text x="61.1" y="53.9" transform="rotate(-90 61.1 53.9)">AEN</text>
<text x="63" y="53.6" transform="rotate(-90 63 53.6)">IOW</text>
<text x="64.6" y="53.4" transform="rotate(-90 64.6 53.4)">IOR</text>
<text x="66.1" y="53.1" transform="rotate(-90 66.1 53.1)">A9</text>
<text x="67.7" y="53.1" transform="rotate(-90 67.7 53.1)">A8</text>
<text x="69.3" y="53.1" transform="rotate(-90 69.3 53.1)">A7</text>
<text x="74.3" y="53.9" transform="rotate(-90 74.3 53.9)">IRQ4</text>
<text x="75.9" y="53.9" transform="rotate(-90 75.9 53.9)">IRQ3</text>
<text x="79.4" y="52.6" transform="rotate(-90 79.4 52.6)">TC</text>
<text x="81" y="53.1" transform="rotate(-90 81 53.1)">A6</text>
<text x="82.5" y="53.1" transform="rotate(-90 82.5 53.1)">A5</text>
<text x="84.1" y="53.1" transform="rotate(-90 84.1 53.1)">A4</text>
<text x="85.7" y="53.1" transform="rotate(-90 85.7 53.1)">A3</text>
<text x="41.5" y="58.1">D3</text>
<text x="41.5" y="59.7">FDRQ</text>
<text x="71.2" y="54.2" transform="rotate(-90 71.2 54.2)">FINTR</text>
<text x="72.8" y="54.4" transform="rotate(-90 72.8 54.4)">PINTR</text>
<text x="77.5" y="54.7" transform="rotate(-90 77.5 54.7)">DACK</text>
<text x="90.8" y="59.7">A1</text>
<text x="90.8" y="58.1">A2</text>
<text x="41.5" y="61.3">D4</text>
<text x="41.5" y="63.1">D5</text>
<text x="41.5" y="64.7">D6</text>
<text x="85.5" y="64.7">(SEE NOTE 1)</text>
<text x="88.6" y="63.1">IOCS16</text>
<text x="90.8" y="61.3">A0</text>
<text x="41.5" y="66.3">D7</text>
<text x="41.5" y="67.9">RST</text>
<text x="41.5" y="69.5">(SEE NOTE 1)</text>
<text x="41.5" y="71.3">SLCT</text>
<text x="85.5" y="66.3">(SEE NOTE 1)</text>
<text x="88.1" y="67.9">IDEENH</text>
<text x="88.4" y="69.5">IDEENL</text>
<text x="89.2" y="71.3">IDED7</text>
<text x="41.5" y="72.9">PE</text>
<text x="41.5" y="74.5">BUSY</text>
<text x="41.5" y="76.1">ACK</text>
<text x="41.5" y="77.7">PD7</text>
<text x="85.5" y="77.7">(SEE NOTE 1)</text>
<text x="85.5" y="76.1">(SEE NOTE 1)</text>
<text x="88.9" y="74.5">X1/CLK</text>
<text x="90.8" y="72.9">X2</text>
<text x="41.5" y="79.6">PD6</text>
<text x="41.5" y="81.1">PD5</text>
<text x="41.5" y="82.7">PD4</text>
<text x="87.6" y="79.6">DSKCHG</text>
<text x="90" y="82.7">VCC</text>
<text x="90.8" y="81.1">RD</text>
<text x="41.5" y="84.3">VSS</text>
<text x="41.5" y="85.9">PD3</text>
<text x="41.5" y="87.8">PD2</text>
<text x="41.5" y="89.3">PD1</text>
<text x="88.4" y="89.3">HDSEL</text>
<text x="89.4" y="85.9">TRKO</text>
<text x="90.5" y="84.3">WP</text>
<text x="90.5" y="87.8">IDX</text>
<text x="41.5" y="90.9">PD0</text>
<text x="41.5" y="92.5">VCC</text>
<text x="41.5" y="94.1">SLCTIN</text>
<text x="41.5" y="96">INIT</text>
<text x="89.4" y="94.1">STEP</text>
<text x="90.5" y="92.5">WD</text>
<text x="90.5" y="90.9">WG</text>
<text x="90.5" y="96">DIR</text>
<text x="167.7" y="90.9">T3OUT</text>
<text x="167.7" y="92.5">T1OUT</text>
<text x="167.7" y="94.1">T2OUT</text>
<text x="167.7" y="96">R2IN</text>
<text x="178.9" y="94.1">R3OUT</text>
<text x="179.1" y="90.9">T4OUT</text>
<text x="179.4" y="96">SHDN</text>
<text x="180.2" y="92.5">R3IN</text>
<text x="41.5" y="97.5">ERROR</text>
<text x="41.5" y="99.1">AFD</text>
<text x="41.5" y="100.7">STB</text>
<text x="89.2" y="100.7">DRV0</text>
<text x="89.7" y="99.1">MTR1</text>
<text x="90" y="97.5">VSS</text>
<text x="167.7" y="97.5">R2OUT</text>
<text x="167.7" y="99.1">T2IN</text>
<text x="167.7" y="100.7">T1IN</text>
<text x="178.9" y="100.7">R4OUT</text>
<text x="180.2" y="99.1">R4IN</text>
<text x="180.7" y="97.5">/EN</text>
<text x="41.5" y="102.3">RXD1</text>
<text x="41.5" y="104.2">TXD1</text>
<text x="41.5" y="105.7">DSR1</text>
<text x="89.2" y="105.7">RM/LC</text>
<text x="89.2" y="102.3">DRV1</text>
<text x="89.7" y="104.2">MTR0</text>
<text x="167.7" y="102.3">R1OUT</text>
<text x="167.7" y="104.2">R1IN</text>
<text x="167.7" y="105.7">GND</text>
<text x="167.7" y="107.3">VCC</text>
<text x="178.9" y="105.7">R5OUT</text>
<text x="180.2" y="107.3">R5IN</text>
<text x="180.4" y="104.2">T3IN</text>
<text x="180.4" y="102.3">T4IN</text>
<text x="54.8" y="108.9" transform="rotate(-90 54.8 108.9)">RTS1</text>
<text x="56.4" y="108.9" transform="rotate(-90 56.4 108.9)">CTS1</text>
<text x="57.9" y="108.9" transform="rotate(-90 57.9 108.9)">DTR1</text>
<text x="59.5" y="108.9" transform="rotate(-90 59.5 108.9)">RI1</text>
<text x="61.1" y="108.9" transform="rotate(-90 61.1 108.9)">DCD1</text>
<text x="63" y="108.9" transform="rotate(-90 63 108.9)">RI2</text>
<text x="64.6" y="108.9" transform="rotate(-90 64.6 108.9)">DCD2</text>
<text x="66.1" y="108.9" transform="rotate(-90 66.1 108.9)">RXD2</text>
<text x="67.7" y="108.9" transform="rotate(-90 67.7 108.9)">TXD2</text>
<text x="69.3" y="108.9" transform="rotate(-90 69.3 108.9)">DSR2</text>
<text x="71.2" y="108.9" transform="rotate(-90 71.2 108.9)">RTS2</text>
<text x="72.8" y="108.9" transform="rotate(-90 72.8 108.9)">CTS2</text>
<text x="74.3" y="108.9" transform="rotate(-90 74.3 108.9)">DTR2</text>
<text x="75.9" y="108.9" transform="rotate(-90 75.9 108.9)">(SEE NOTE 1)</text>
<text x="77.5" y="108.9" transform="rotate(-90 77.5 108.9)">VSS</text>
<text x="79.4" y="108.9" transform="rotate(-90 79.4 108.9)">(SEE NOTE 1)</text>
<text x="81" y="108.9" transform="rotate(-90 81 108.9)">(SEE NOTE 1)</text>
<text x="82.5" y="108.9" transform="rotate(-90 82.5 108.9)">(SEE NOTE 1)</text>
<text x="84.1" y="108.9" transform="rotate(-90 84.1 108.9)">(SEE NOTE 1)</text>
<text x="85.7" y="108.9" transform="rotate(-90 85.7 108.9)">(SEE NOTE 1)</text>
<text x="167.7" y="108.9">C1+</text>
<text x="167.7" y="110.5">V+</text>
<text x="167.7" y="112.4">C1-</text>
<text x="180.7" y="112.4">C2+</text>
<text x="181" y="110.5">C2-</text>
<text x="181.2" y="108.9">V-</text>
<text x="228.6" y="153.4">1</text>
<text x="228.6" y="155">3</text>
<text x="234.7" y="153.4">2</text>
<text x="234.7" y="155">4</text>
<text x="228.6" y="156.5">5</text>
<text x="228.6" y="158.1">7</text>
<text x="228.6" y="159.7">9</text>
<text x="234.2" y="159.7">10</text>
<text x="234.7" y="156.5">6</text>
<text x="234.7" y="158.1">8</text>
</g>
<g font-size="1.1" fill="#000080">
<text x="24.3" y="7.8">8</text>
<text x="57.1" y="7.8">7</text>
<text x="90" y="7.8">6</text>
<text x="122.8" y="7.8">5</text>
<text x="155.6" y="7.8">4</text>
<text x="188.4" y="7.8">3</text>
<text x="221.2" y="7.8">2</text>
<text x="254" y="7.8">1</text>
<text x="6.9" y="32.7">D</text>
<text x="270.9" y="32.7">D</text>
<text x="6.9" y="79.8">C</text>
<text x="270.9" y="79.8">C</text>
<text x="6.9" y="126.9">B</text>
<text x="270.9" y="126.9">B</text>
<text x="6.9" y="174">A</text>
<text x="270.9" y="174">A</text>
<text x="24.3" y="198.1">8</text>
<text x="57.1" y="198.1">7</text>
<text x="90" y="198.1">6</text>
<text x="122.8" y="198.1">5</text>
<text x="155.6" y="198.1">4</text>
<text x="188.4" y="198.1">3</text>
<text x="221.2" y="198.1">2</text>
<text x="254" y="198.1">1</text>
</g>
</svg>
